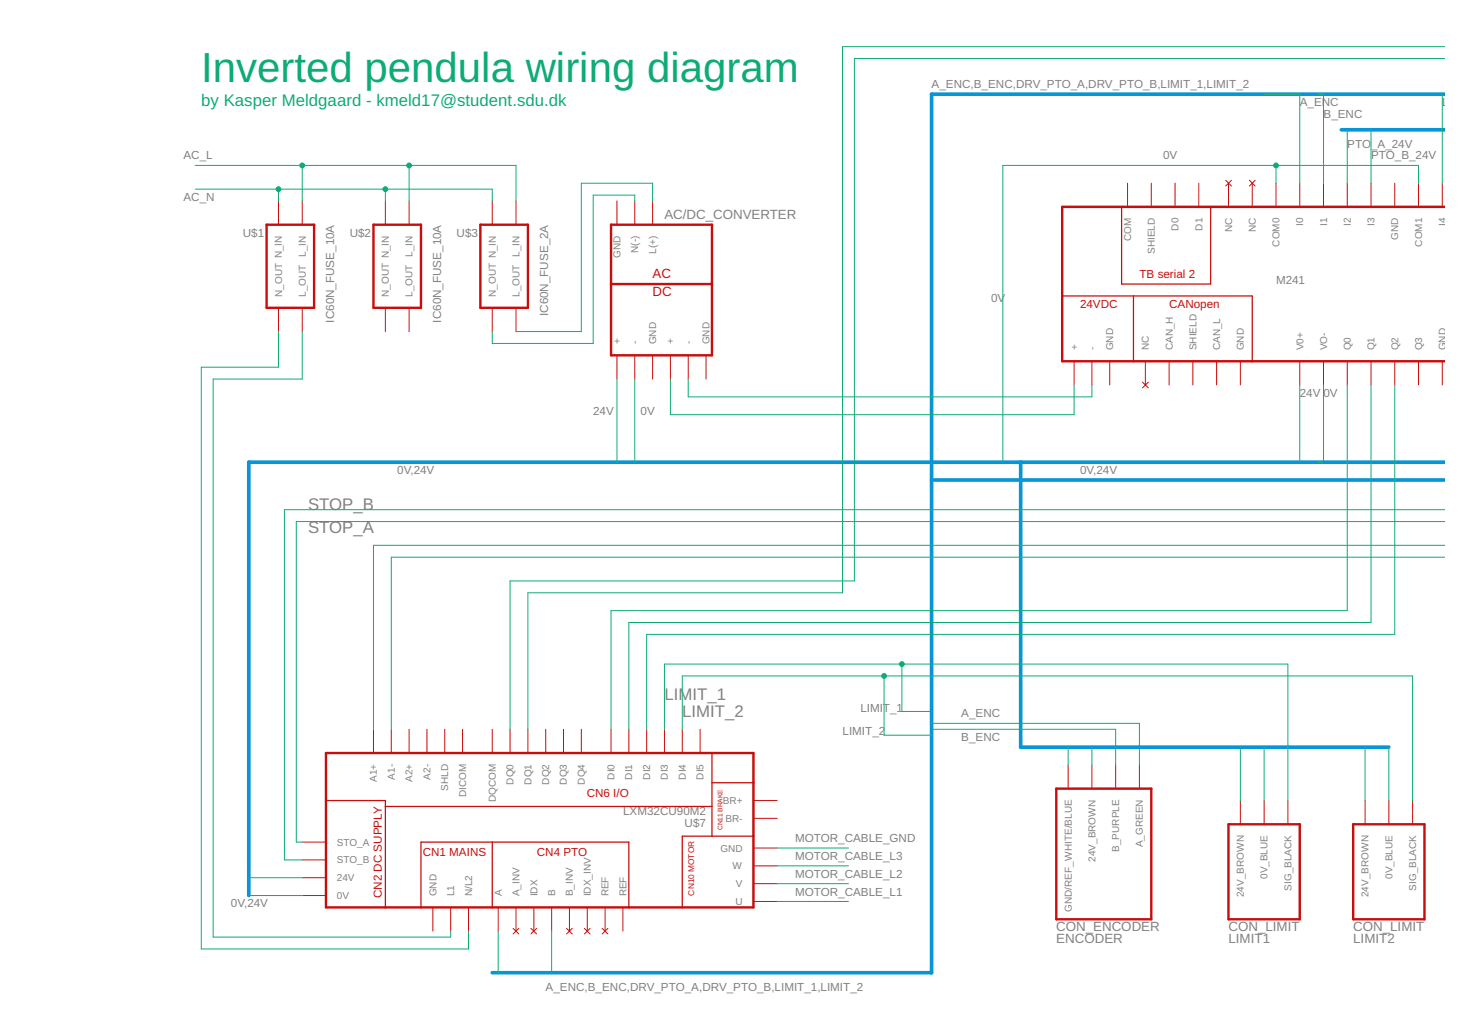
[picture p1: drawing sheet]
<svg xmlns="http://www.w3.org/2000/svg" width="297mm" height="210mm" viewBox="0 0 297 210" stroke-linecap="round" stroke-linejoin="round" font-family="sans-serif">
<g fill="none" stroke="#c90d0c" stroke-width=".2">
<path d="M229.1 37.2v4.8M233.9 37.2v4.8M238.7 37.2v4.8M243.6 37.2v4.8M249 36.6l1.2 1.2M249.6 37.2v4.8M250.2 36.6l-1.2 1.2M253.9 36.6l1.1 1.2M254.4 37.2v4.8M255 36.6l-1.1 1.2M259.2 37.2v4.8M264.1 37.2v4.8"/>
<path d="M268.9 37.2v4.8M273.7 37.2v4.8M278.6 37.2v4.8M283.4 37.2v4.8M288.2 37.2v4.8M293 37.2v4.8M56.6 40.8v4.9M61.4 40.8v4.9M78.3 40.8v4.9M83.1 40.8v4.9M100 40.8v4.9M104.8 40.8v4.9"/>
<path d="M125.3 40.8v4.9M129 40.8v4.9M132.6 40.8v4.9M56.6 62.5v4.9M61.4 62.5v4.9M78.3 62.5v4.9M83.1 62.5v4.9M100 62.5v4.9M104.8 62.5v4.9M125.3 72.2v4.8M129 72.2v4.8M132.6 72.2v4.8"/>
<path d="M136.2 72.2v4.8M139.8 72.2v4.8M143.4 72.2v4.8M218.2 73.4v4.8M221.8 73.4v4.8M225.5 73.4v4.8M232.1 77.7l1.2 1.1M232.7 73.4v4.8M233.3 77.7l-1.2 1.1M237.5 73.4v4.8M242.4 73.4v4.8M247.2 73.4v4.8"/>
<path d="M252 73.4v4.8M264.1 73.4v4.8M268.9 73.4v4.8M273.7 73.4v4.8M278.6 73.4v4.8M283.4 73.4v4.8M288.2 73.4v4.8M293 73.4v4.8M75.9 148.2v4.8M79.5 148.2v4.8M83.1 148.2v4.8M86.7 148.2v4.8"/>
<path d="M90.4 148.2v4.8M94 148.2v4.8M100 148.2v4.8M103.6 148.2v4.8M107.3 148.2v4.8M110.9 148.2v4.8M114.5 148.2v4.8M118.1 148.2v4.8M124.1 148.2v4.8M127.8 148.2v4.8M131.4 148.2v4.8M135 148.2v4.8"/>
<path d="M138.6 148.2v4.8M142.2 148.2v4.8M217 155.4v4.9M221.8 155.4v4.9M226.7 155.4v4.9M231.5 155.4v4.9M61.4 171.1h4.8M61.4 174.7h4.8M61.4 178.4h4.8M153.1 162.7h4.8M153.1 166.3h4.8M153.1 172.3h4.8"/>
<path d="M153.1 175.9h4.8M153.1 179.6h4.8M252 162.7v4.8M256.8 162.7v4.8M261.7 162.7v4.8M277.3 162.7v4.8M282.2 162.7v4.8M287 162.7v4.8M61.4 182h4.8M87.9 184.4v4.8M91.6 184.4v4.8M95.2 184.4v4.8"/>
<path d="M101.2 184.4v4.8M104.2 188.6l1.2 1.2M104.8 184.4v4.8M105.4 188.6l-1.2 1.2M107.9 188.6l1.1 1.2M108.5 184.4v4.8M109 188.6l-1.1 1.2M112.1 184.4v4.8M115.1 188.6l1.2 1.2M115.7 184.4v4.8M116.3 188.6l-1.2 1.2M118.7 188.6l1.2 1.2"/>
<path d="M119.3 184.4v4.8M119.9 188.6l-1.2 1.2M122.3 188.6l1.2 1.2M122.9 184.4v4.8M123.5 188.6l-1.2 1.2M126.6 184.4v4.8M153.1 183.2h4.8"/>
</g>
<path d="M54.2 45.7h9.6v16.8h-9.6zM75.9 45.7h9.6v16.8h-9.6zM97.6 45.7h9.7v16.8h-9.7zM124.1 45.7h20.6v26.5h-20.6zM124.1 57.7h20.6M293.6 42h-77.8v31.4h77.8M66.2 153h86.9v31.4h-86.9zM214.6 160.3h19.3v26.5h-19.3zM249.6 167.5h14.5v19.3h-14.5zM274.9 167.5h14.5v19.3h-14.5z" fill="none" stroke="#c90d0c" stroke-width=".49"/>
<path d="M227.9 42v15.7h18.1v-15.7M215.8 60.1h38.6v13.3M230.3 60.1v13.3M144.7 153v16.9M144.7 159h8.4M66.2 162.7h12.1v21.7M78.3 163.9h66.4M100 171.1v13.3M153.1 169.9h-14.5v14.5M85.5 184.4v-13.3h42.3v13.3" fill="none" stroke="#c90d0c" stroke-width=".25"/>
<path d="M293.6 19.1h-104.3v178.6h-89.3M272.5 26.4h21.1M189.3 97.5h104.3M207.4 93.9v57.9h74.8M293.6 93.9h-243.1v88.1" fill="none" stroke="#0696d7" stroke-width=".74"/>
<g fill="none" stroke="#0dab76" stroke-width=".2">
<path d="M256.8 19.1h7.3v18.1M267.7 19.1h1.2v18.1M293 19.1v18.1M293.6 11.9h-120v106.1h-70v30.2M293.6 9.5h-122.4v111h-63.9v27.7M39.7 38.4h60.3v2.4M39.7 33.6h65.1v7.2M56.6 38.4v2.4M61.4 33.6v7.2M78.3 38.4v2.4M83.1 33.6v7.2M259.2 33.6v3.6"/>
<path d="M273.7 26.4v10.8M278.6 26.4v10.8M288.2 37.2v-3.6h-84.4v60.3M129 40.8v-1.2h-8.5v30.2h-20.5v-2.4M132.6 40.8v-3.6h-14.5v30.2h-13.3M56.6 67.4v7.2h-15.7v118.2h54.3v-3.6M61.4 67.4v9.6h-18.1v113.4h48.3v-1.2M125.3 77v16.9M129 77v16.9M136.2 77v7.3h82v-6.1M139.8 77v3.6h82v-2.4M264.1 78.2v15.7"/>
<path d="M268.9 78.2v15.7h-1.2M273.7 78.2v45.9h-149.6v24.1M278.6 78.2v48.3h-150.8v21.7M283.4 78.2v50.7h-152v19.3M293.6 106h-233.4v65.1h1.2M293.6 103.6h-235.8v71.1h3.6M293.6 110.8h-217.7v37.4M293.6 113.2h-214.1v35M179.6 137.4v12h9.7M183.2 134.9v9.7h6.1M135 148.2v-13.3h126.7v27.8M138.6 148.2v-10.8h148.4v25.3"/>
<path d="M189.3 145.8v1.2h42.2v8.4M189.3 148.2h37.4v7.2M217 151.8v3.6M221.8 151.8v3.6M252 151.8v10.9M256.8 151.8v10.9M277.3 151.8v10.9M282.2 151.8v10.9M50.5 178.4h10.9M157.9 179.6h14.5M157.9 175.9h14.5M157.9 172.3h14.5"/>
<path d="M50.5 182h10.9M101.2 189.2v8.5M112.1 189.2v8.5M157.9 183.2h14.5"/>
</g>
<g fill="#0dab76" stroke="#0dab76" stroke-width=".2">
<circle cx="56.6" cy="38.4" r=".49"/>
<circle cx="78.3" cy="38.4" r=".49"/>
<circle cx="61.4" cy="33.6" r=".49"/>
<circle cx="83.1" cy="33.6" r=".49"/>
<circle cx="179.6" cy="137.4" r=".49"/>
<circle cx="183.2" cy="134.9" r=".49"/>
<circle cx="259.2" cy="33.6" r=".49"/>
</g>
<text font-size="8.5" fill="#0dab76" x="40.9" y="16.7">Inverted pendula wiring diagram</text>
<text font-size="3.4" fill="#0dab76" x="40.9" y="21.5">by Kasper Meldgaard - kmeld17@student.sdu.dk</text>
<g font-size="3.4" fill="#808080">
<text x="62.6" y="103.6">STOP_B</text>
<text x="62.6" y="108.4">STOP_A</text>
<text x="135" y="142.2">LIMIT_1</text>
<text x="138.6" y="145.8">LIMIT_2</text>
</g>
<g font-size="2.7" fill="#808080">
<text x="135" y="44.5">AC/DC_CONVERTER</text>
<text x="214.6" y="189.2">CON_ENCODER</text>
<text x="214.6" y="191.6">ENCODER</text>
<text x="249.6" y="189.2">CON_LIMIT</text>
<text x="249.6" y="191.6">LIMIT1</text>
<text x="274.9" y="189.2">CON_LIMIT</text>
<text x="274.9" y="191.6">LIMIT2</text>
</g>
<g font-size="2.7" fill="#c90d0c">
<text x="132.6" y="56.5">AC</text>
<text x="132.6" y="60.1">DC</text>
</g>
<g font-size="2.4" fill="#808080">
<text x="189.3" y="17.9">A_ENC,B_ENC,DRV_PTO_A,DRV_PTO_B,LIMIT_1,LIMIT_2</text>
<text x="264.1" y="21.5">A_ENC</text>
<text x="268.9" y="24">B_ENC</text>
<text x="293" y="21.5">LIMIT</text>
<text x="273.7" y="30">PTO</text>
<text x="278.6" y="30">_A_24V</text>
<text x="37.3" y="32.4">AC_L</text>
<text x="236.3" y="32.4">0V</text>
<text x="278.6" y="32.4">PTO_B_24V</text>
<text x="37.3" y="40.8">AC_N</text>
<text x="49.3" y="48.1">U$1</text>
<text x="71.1" y="48.1">U$2</text>
<text x="92.8" y="48.1">U$3</text>
<text x="259.3" y="57.7">M241</text>
<text x="67.9" y="65.5" transform="rotate(-90 67.9 65.5)">IC60N_FUSE_10A</text>
<text x="89.6" y="65.5" transform="rotate(-90 89.6 65.5)">IC60N_FUSE_10A</text>
<text x="111.4" y="64.2" transform="rotate(-90 111.4 64.2)">IC60N_FUSE_2A</text>
<text x="201.3" y="61.3">0V</text>
<text x="264.1" y="80.6">24V</text>
<text x="268.9" y="80.6">0V</text>
<text x="120.5" y="84.3">24V</text>
<text x="130.2" y="84.3">0V</text>
<text x="80.7" y="96.3">0V,24V</text>
<text x="219.4" y="96.3">0V,24V</text>
<text x="171.2" y="149.4">LIMIT_2</text>
<text x="174.8" y="144.6">LIMIT_1</text>
<text x="195.3" y="145.8">A_ENC</text>
<text x="195.3" y="150.6">B_ENC</text>
<text x="126.6" y="165.6">LXM32CU90M2</text>
<text x="139.1" y="168">U$7</text>
<text x="161.5" y="171.1">MOTOR_CABLE_GND</text>
<text x="161.5" y="178.4">MOTOR_CABLE_L2</text>
<text x="161.5" y="174.7">MOTOR_CABLE_L3</text>
<text x="46.9" y="184.4">0V,24V</text>
<text x="161.5" y="182">MOTOR_CABLE_L1</text>
<text x="110.9" y="201.3">A_ENC,B_ENC,DRV_PTO_A,DRV_PTO_B,LIMIT_1,LIMIT_2</text>
</g>
<g font-size="2.4" fill="#c90d0c">
<text x="231.5" y="56.5">TB serial 2</text>
<text x="219.4" y="62.6">24VDC</text>
<text x="237.5" y="62.6">CANopen</text>
<text x="119.2" y="162">CN6 I/O</text>
<text x="85.9" y="174">CN1 MAINS</text>
<text x="109.1" y="174">CN4 PTO</text>
<text x="77.6" y="182.5" transform="rotate(-90 77.6 182.5)">CN2 DC SUPPLY</text>
</g>
<g font-size="2" fill="#808080">
<text x="239.5" y="46.8" transform="rotate(-90 239.5 46.8)">D0</text>
<text x="244.3" y="46.8" transform="rotate(-90 244.3 46.8)">D1</text>
<text x="250.3" y="47.2" transform="rotate(-90 250.3 47.2)">NC</text>
<text x="255.1" y="47.2" transform="rotate(-90 255.1 47.2)">NC</text>
<text x="264.8" y="46" transform="rotate(-90 264.8 46)">I0</text>
<text x="269.6" y="46" transform="rotate(-90 269.6 46)">I1</text>
<text x="274.4" y="46" transform="rotate(-90 274.4 46)">I2</text>
<text x="279.3" y="46" transform="rotate(-90 279.3 46)">I3</text>
<text x="293.7" y="46" transform="rotate(-90 293.7 46)">I4</text>
<text x="62.1" y="52.2" transform="rotate(-90 62.1 52.2)">L_IN</text>
<text x="83.8" y="52.2" transform="rotate(-90 83.8 52.2)">L_IN</text>
<text x="105.5" y="52.2" transform="rotate(-90 105.5 52.2)">L_IN</text>
<text x="126.1" y="52.4" transform="rotate(-90 126.1 52.4)">GND</text>
<text x="129.7" y="51.4" transform="rotate(-90 129.7 51.4)">N(-)</text>
<text x="133.3" y="51.5" transform="rotate(-90 133.3 51.5)">L(+)</text>
<text x="229.8" y="49" transform="rotate(-90 229.8 49)">COM</text>
<text x="234.6" y="51.6" transform="rotate(-90 234.6 51.6)">SHIELD</text>
<text x="260" y="50.1" transform="rotate(-90 260 50.1)">COM0</text>
<text x="284.1" y="48.8" transform="rotate(-90 284.1 48.8)">GND</text>
<text x="288.9" y="50.1" transform="rotate(-90 288.9 50.1)">COM1</text>
<text x="57.3" y="60.3" transform="rotate(-90 57.3 60.3)">N_OUT N_IN</text>
<text x="62.1" y="60.3" transform="rotate(-90 62.1 60.3)">L_OUT</text>
<text x="79" y="60.3" transform="rotate(-90 79 60.3)">N_OUT N_IN</text>
<text x="83.8" y="60.3" transform="rotate(-90 83.8 60.3)">L_OUT</text>
<text x="100.7" y="60.3" transform="rotate(-90 100.7 60.3)">N_OUT N_IN</text>
<text x="105.6" y="60.3" transform="rotate(-90 105.6 60.3)">L_OUT</text>
<text x="126.1" y="70" transform="rotate(-90 126.1 70)">+</text>
<text x="129.7" y="70" transform="rotate(-90 129.7 70)">-</text>
<text x="133.3" y="70" transform="rotate(-90 133.3 70)">GND</text>
<text x="136.9" y="70" transform="rotate(-90 136.9 70)">+</text>
<text x="140.5" y="70" transform="rotate(-90 140.5 70)">-</text>
<text x="144.2" y="70" transform="rotate(-90 144.2 70)">GND</text>
<text x="219" y="71.2" transform="rotate(-90 219 71.2)">+</text>
<text x="222.6" y="71.2" transform="rotate(-90 222.6 71.2)">-</text>
<text x="226.2" y="71.2" transform="rotate(-90 226.2 71.2)">GND</text>
<text x="233.4" y="71.2" transform="rotate(-90 233.4 71.2)">NC</text>
<text x="238.3" y="71.2" transform="rotate(-90 238.3 71.2)">CAN_H</text>
<text x="243.1" y="71.2" transform="rotate(-90 243.1 71.2)">SHIELD</text>
<text x="247.9" y="71.2" transform="rotate(-90 247.9 71.2)">CAN_L</text>
<text x="252.7" y="71.2" transform="rotate(-90 252.7 71.2)">GND</text>
<text x="264.8" y="71.2" transform="rotate(-90 264.8 71.2)">V0+</text>
<text x="269.6" y="71.2" transform="rotate(-90 269.6 71.2)">VO-</text>
<text x="274.5" y="71.2" transform="rotate(-90 274.5 71.2)">Q0</text>
<text x="279.3" y="71.2" transform="rotate(-90 279.3 71.2)">Q1</text>
<text x="284.1" y="71.2" transform="rotate(-90 284.1 71.2)">Q2</text>
<text x="288.9" y="71.2" transform="rotate(-90 288.9 71.2)">Q3</text>
<text x="293.8" y="71.2" transform="rotate(-90 293.8 71.2)">GND</text>
<text x="76.6" y="158.9" transform="rotate(-90 76.6 158.9)">A1+</text>
<text x="80.2" y="158.4" transform="rotate(-90 80.2 158.4)">A1-</text>
<text x="83.8" y="158.9" transform="rotate(-90 83.8 158.9)">A2+</text>
<text x="87.5" y="158.4" transform="rotate(-90 87.5 158.4)">A2-</text>
<text x="91.1" y="160.6" transform="rotate(-90 91.1 160.6)">SHLD</text>
<text x="94.7" y="162" transform="rotate(-90 94.7 162)">DICOM</text>
<text x="104.3" y="159.4" transform="rotate(-90 104.3 159.4)">DQ0</text>
<text x="108" y="159.4" transform="rotate(-90 108 159.4)">DQ1</text>
<text x="111.6" y="159.4" transform="rotate(-90 111.6 159.4)">DQ2</text>
<text x="115.2" y="159.4" transform="rotate(-90 115.2 159.4)">DQ3</text>
<text x="118.8" y="159.4" transform="rotate(-90 118.8 159.4)">DQ4</text>
<text x="124.8" y="158.4" transform="rotate(-90 124.8 158.4)">DI0</text>
<text x="128.5" y="158.4" transform="rotate(-90 128.5 158.4)">DI1</text>
<text x="132.1" y="158.4" transform="rotate(-90 132.1 158.4)">DI2</text>
<text x="135.7" y="158.4" transform="rotate(-90 135.7 158.4)">DI3</text>
<text x="139.3" y="158.4" transform="rotate(-90 139.3 158.4)">DI4</text>
<text x="142.9" y="158.4" transform="rotate(-90 142.9 158.4)">DI5</text>
<text x="100.7" y="163" transform="rotate(-90 100.7 163)">DQCOM</text>
<text x="146.9" y="163.4">BR+</text>
<text x="147.4" y="167">BR-</text>
<text x="68.4" y="171.8">STO_A</text>
<text x="146.4" y="173">GND</text>
<text x="227.4" y="173.1" transform="rotate(-90 227.4 173.1)">B_PURPLE</text>
<text x="232.2" y="172.2" transform="rotate(-90 232.2 172.2)">A_GREEN</text>
<text x="68.4" y="175.5">STO_B</text>
<text x="68.4" y="179.1">24V</text>
<text x="148.9" y="176.7">W</text>
<text x="222.6" y="175.1" transform="rotate(-90 222.6 175.1)">24V_BROWN</text>
<text x="257.6" y="178.6" transform="rotate(-90 257.6 178.6)">0V_BLUE</text>
<text x="282.9" y="178.6" transform="rotate(-90 282.9 178.6)">0V_BLUE</text>
<text x="68.4" y="182.7">0V</text>
<text x="88.7" y="182.2" transform="rotate(-90 88.7 182.2)">GND</text>
<text x="92.3" y="182.2" transform="rotate(-90 92.3 182.2)">L1</text>
<text x="95.9" y="182.2" transform="rotate(-90 95.9 182.2)">N/L2</text>
<text x="101.9" y="182.2" transform="rotate(-90 101.9 182.2)">A</text>
<text x="105.6" y="182.2" transform="rotate(-90 105.6 182.2)">A_INV</text>
<text x="109.2" y="182.2" transform="rotate(-90 109.2 182.2)">IDX</text>
<text x="112.8" y="182.2" transform="rotate(-90 112.8 182.2)">B</text>
<text x="116.4" y="182.2" transform="rotate(-90 116.4 182.2)">B_INV</text>
<text x="120" y="182.2" transform="rotate(-90 120 182.2)">IDX_INV</text>
<text x="123.7" y="182.2" transform="rotate(-90 123.7 182.2)">REF</text>
<text x="127.3" y="182.2" transform="rotate(-90 127.3 182.2)">REF</text>
<text x="149.4" y="183.9">U</text>
<text x="149.5" y="180.3">V</text>
<text x="217.7" y="185.3" transform="rotate(-90 217.7 185.3)">GND/REF_WHITE/BLUE</text>
<text x="252.7" y="182.3" transform="rotate(-90 252.7 182.3)">24V_BROWN</text>
<text x="262.4" y="181" transform="rotate(-90 262.4 181)">SIG_BLACK</text>
<text x="278.1" y="182.3" transform="rotate(-90 278.1 182.3)">24V_BROWN</text>
<text x="287.7" y="181" transform="rotate(-90 287.7 181)">SIG_BLACK</text>
</g>
<text font-size="1.7" fill="#c90d0c" x="141" y="182" transform="rotate(-90 141 182)">CN10 MOTOR</text>
<text font-size="1.4" fill="#c90d0c" x="146.8" y="168.7" transform="rotate(-90 146.8 168.7)">CN11 BRAKE</text>
</svg>
